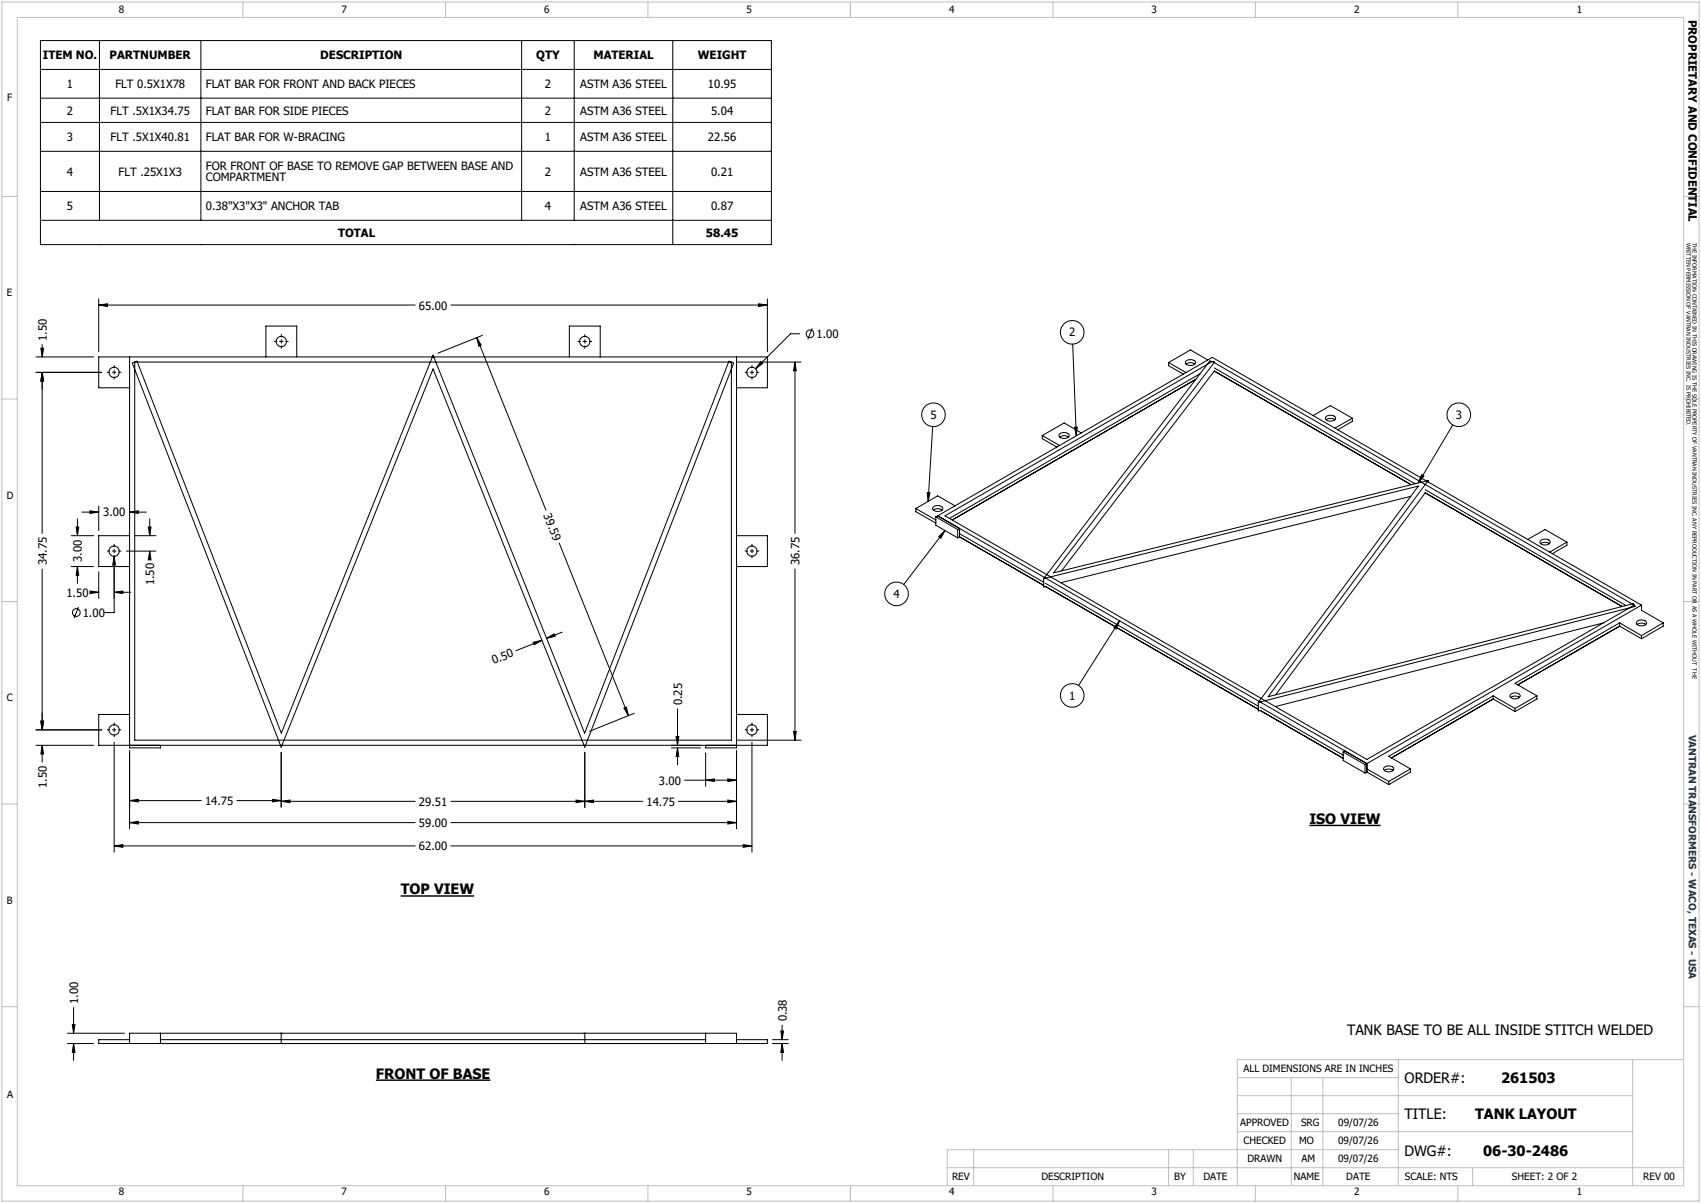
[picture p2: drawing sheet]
<svg xmlns="http://www.w3.org/2000/svg" width="420mm" height="297mm" viewBox="0 0 420 297" stroke-linecap="round" stroke-linejoin="round" font-family="sans-serif">
<g fill="none" stroke="#000" stroke-width=".25">
<path d="M10 10h180.5v50.4h-180.5zM10 17.1h180.5M24.6 10v44.4M49.6 10v44.4M128.8 10v44.4M141.8 10v44.4M166.1 10v50.4M10 24.2h180.5M10 30.2h180.5M10 37.4h180.5M10 47.3h180.5M10 54.4h180.5"/>
<path d="M24.4 75.3l2.1-.3v.7zM24.4 73.8v13.1M24.4 75.3h78.1M111.3 75.3h78.2M187.3 75l2.2 .3-2.2 .4zM189.5 73.8v13.1M8.9 88.1h14.2M8.9 91.9h16.2M10.1 86h.7l-.4 2.1zM10.4 91.9l.4 2.2h-.7zM10.4 85.1v3M10.4 91.9v39.8"/>
<path d="M32 95.7h-7.6v-7.6h165.1v7.6h-7.6M32 88.1v96.5h7.6v-.6M32.7 89.6l1.1-.4 35.7 91.8 37.4-93.3 37.5 93.3 35.6-91.8 1.2 .4-36.8 94.9-37.5-93.4-37.5 93.4zM33.3 89.4h147.3v93.3h-147.3zM65.7 88.1v-7.6h7.6v7.6M117.7 83.4l1.1 1.8-.6 .3zM117.7 83.4l17.1 42.5M119.1 82.8l-11 4.4M140.6 88.1v-7.6h7.6v7.6M181.9 88.1v96.5h-7.7v-.6M181.9 89.4h15.9M187.9 89.3l.4 .4-1.8 1.3z"/>
<path d="M196.3 89.4l.3 2.1h-.7zM196.3 89.4v42.3M197.4 82.4h-2.2l-8.7 8.6M200.6 81.1l-1.1 2.7M264.9 84.9l.8 22.7M288.5 89.5l4.3 2.5M288.5 89.5v.8l3.6 2.1M292.8 89.2l1.1-.4a.99 .99 0 0 1 1.3 .9 1.56 1.56 0 0 1-2.5-.2zM292.9 89.9l.8-.3h.6l.7 .3M295.2 93.7l-60.1 34.7M296.3 92.3l-61.8 35.7M298.2 88.9l-4.3-2.5-5.4 3.1"/>
<path d="M299.8 90.8l49.6 28.6M230.3 105.3l-1.1 18.5M257.4 107.5l4.2 2.5M257.4 107.5v.8l3.5 2.1M261.5 107.3a1.56 1.56 0 0 1 2.5 .3 1.43 1.43 0 0 1-2.5-.2zM261.7 107.9l.9-.3 1.2 .3M265.3 105.5l.7-.1-.3 2.2zM267 106.9l-4.3-2.5-5.3 3.1M324.2 102.6l4.3-2.4 5.4 3.1M327.4 102.9a1.54 1.54 0 0 1 2.4 .4 1.52 1.52 0 0 1-2.6 0zM327.4 103.6l1-.3 1.2 .3M333.9 103.3l-4.3 2.4"/>
<path d="M333.9 103.3v.7l-3.6 2.1M348.4 119.7l-48.6-28.1-37.7 49.3M351 117.2l.6 .3-1.4 1.7zM352.6 118.6l-92.5 22.8 39.8-52-1.2-.3-41 53.7M352.6 118.6l-39.5 53.4 90.2-23 .5 .7-93.1 23.7M352.6 118.6v.4M358.7 104.9l-8.5 14.3M17.6 139.9h5.5M17.6 132.3h5.5M18.8 130.1h.6l-.3 2.2zM19.1 139.9l.3 2.1h-.6zM19.1 128.1v4.2"/>
<path d="M19.1 139.9v4.1M20.2 126.4h4.2M22.2 126.1l2.2 .3-2.2 .3zM24.4 124.9v6.1M28.2 137.3l.3 2.2h-.7zM28.2 137.3v13.9h-2.3M31.2 136.1h7.3M32 126.4l2.1-.3v.6zM32 132.3h-7.6v7.6h7.6M32 126.4h4.1M33.3 132.3h5.2M36.6 130.1h.7l-.3 2.2z"/>
<path d="M37 136.1l.3 2.1h-.7zM37 128.1v4.2M37 136.1v2.1M138.1 134.1l17.1 42.6M181.9 132.3h7.6v7.6h-7.6M226.1 125.6l5 2.8M226.1 125.6v.7l5 2.8M229 121.6l.6 .1-.4 2.1zM230.4 125.2a1.54 1.54 0 0 1 2.4 .4 1.52 1.52 0 0 1-2.5 0zM230.5 125.9l.7-.3 .9 .1 .5 .2M231.1 127.6v2.1l5.4 3.1M231.1 127.6l5.4 3.1"/>
<path d="M231.5 127.3l-.4 .3M231.5 127.3l5.4 3.2M231.5 127.3l106 61.2M231.5 127.3l67.8-39.1 106 61.2M231.8 132.5l1.5-1.5-1 1.9zM233.3 127.3l66-38.1 104.2 60.2-66 38.1zM233.3 131l-10.2 13.3M235.8 124.9l-4.3-2.5-5.4 3.2M236.5 130.7v2.1M236.9 131.8l20.8 12M236.9 132.5l20.8 12M236.9 130.5l-.4 .2"/>
<path d="M236.9 132.5l-.4 .3M236.9 130.5v2M348.3 122.6l-86.4 21.3M351.9 120.9l49.6 28.6M377.2 133.2l4.3-2.5 5.4 3.1M380.4 133.5a1.54 1.54 0 0 1 2.4 .4 1.52 1.52 0 0 1-2.6-.1zM380.4 134.2l1-.3 1.2 .3M386.9 133.8l-4.3 2.5M386.9 133.8v.8l-3.6 2.1M10.4 140.5v39.7M19.4 149.9l-1.1 2.7M22.2 145.9l2.2 .3-2.2 .3z"/>
<path d="M22.8 146.2h1.6M24.4 141.1v6.6M28.2 146.2l2.1-.3v.6zM28.2 146.2h4.1M131.7 158.6l2.1-.5-1.9 1.1zM133.8 158.1l-6.4 2.6M135 157.6l1.8-1.1 .3 .6zM138.8 156.1l-3.8 1.5M196.3 140.5v42.2M257.7 142.8v2.1l.4-.1 52.6 30.3M257.7 142.8l92.5-22.8-39.5 53.4M258.1 144l52.6 30.3"/>
<path d="M276.4 153.3l-.8 2-.6-.4zM276.4 153.3l-10.1 15.9M395.8 153.8l-80.9 20.6M399.9 153.8l5.4 3.1M399.9 153.8l-25.8 14.9 5.4 3.1M399.9 153.8v.8M399.9 154.6l-25.1 14.5M399.9 154.6l5.4 3.1M400.5 149.8l-48.6-28.1-36.9 49.8M404.2 153.5a1.48 1.48 0 0 1 2.4 .3 1.52 1.52 0 0 1-2.6 0zM404.2 154.2l.8-.4 .8 .1 .6 .3M405.3 149.4v1.3l5.4 3.1"/>
<path d="M405.3 156.9v.8M405.3 149.4l-67.8 39.1M410.7 153.8l-5.4 3.1M410.7 153.8v.8l-5.4 3.1M10.1 178h.7l-.4 2.2zM32 176.4h-7.6v7.6h165.1v-7.6h-7.6M154.1 174.8l.6-.2 .5 2.1zM156.6 176.1l-11 4.4M167.3 175v9M310.7 173.4v2.1l.4-.1 20.5 11.8M311.1 174.6l20.5 11.8M368.7 171.8l5.4 3.1"/>
<path d="M368.7 171.8l-25.8 14.9 5.4 3.1M368.7 171.8v.8M368.7 172.6l-25.1 14.5M368.7 172.6l5.4 3.1M373 171.4a1.54 1.54 0 0 1 2.4 .4 1.5 1.5 0 0 1-2.6 0zM373 172.2l1-.4 1.2 .4M374.1 174.9v.8M379.5 171.8l-5.4 3.1M379.5 171.8v.8l-5.4 3.1M8.9 184h14.2M8.9 180.2h16.2M10.4 184l.4 2.2h-.7z"/>
<path d="M10.4 184v4.2M28.2 183.2v27.2M32 197.7l2.1-.4v.7zM32 185.3v19.3M32 197.7h17.7M58.5 197.7h10.9M67.3 197.3l2.1 .4-2.1 .3zM69.4 197.8l2.2-.3v.7zM69.4 185.7v13.7M69.4 197.8h33.1M111.3 197.8h47.4M142.2 197.5l2.2 .3-2.2 .4z"/>
<path d="M144.4 197.8l2.1-.3v.7zM144.4 185.7v13.7M165.8 184.6h7.2M166.9 181.9h.7l-.3 2.1zM167.3 184.6l.3 2.2h-.7zM167.3 184.6v4.2M167.5 197.8h14.4M169 192.6h12.9M174.2 192.6l2.2-.3v.6zM174.2 185.9v8.2M179.7 197.5l2.2 .3-2.2 .4zM179.7 192.3l2.2 .3-2.2 .3z"/>
<path d="M181.9 185.3v19.3M181.9 182.7h15.9M185.7 183.2v27.2M195.9 180.6h.7l-.3 2.1zM331.6 185.7l5.4 3.1M331.6 185.7l.5-.3 5.4 3.1M331.6 185.7v2l5.4 3.1M337 188.8v2M337.5 189.8l5.4 3.1M337.5 190.6l5.4 3.1M337.5 188.5l-.5 .3M337.5 190.6l-.5 .2"/>
<path d="M337.5 188.5v2.1M341.8 190.2l1-.3 1.2 .3M341.9 189.4l.7-.3a1 1 0 0 1 1.5 1 1.57 1.57 0 0 1-2.5-.3zM342.9 192.9v.8M348.3 189.8l-5.4 3.1M348.3 189.8v.8l-5.4 3.1M28.2 208.8l2.1-.3v.7zM28.2 208.8h74.3M32 203.1l2.1-.3v.6zM32 203.1h70.5M111.3 203.1h70.6M111.3 208.8h74.4"/>
<path d="M179.7 202.8l2.2 .3-2.2 .3zM183.5 208.5l2.2 .3-2.2 .4zM16.7 257.6h6.4M16.7 255.1h14M17.9 252.9h.6l-.3 2.2zM18.2 257.6l.3 2.2h-.6zM18.2 248.7v6.4M18.2 257.6v4.2M32 256.7h-7.6v.9h165.1v-.9h-7.6M32 257.6v-2.5h149.9v2.5M39.6 255.1v2.5M39.6 256.7h29.7"/>
<path d="M69.4 255.1v2.5M69.6 256.7h74.6M144.4 255.1v2.5M144.6 256.7h29.6M174.2 255.1v2.5M190.7 256.7h3.9M190.7 257.6h3.9M192.8 254.5h.7l-.4 2.2zM193.1 257.6l.4 2.2h-.7zM193.1 253.1v3.6M193.1 257.6v4.2"/>
<circle cx="28.2" cy="91.9" r="1.27"/>
<circle cx="69.4" cy="84.3" r="1.27"/>
<circle cx="144.4" cy="84.3" r="1.27"/>
<circle cx="185.7" cy="91.9" r="1.27"/>
<circle cx="200" cy="82.4" r=".96"/>
<circle cx="264.7" cy="82" r="2.92"/>
<circle cx="230.5" cy="102.4" r="2.92"/>
<circle cx="360.2" cy="102.4" r="2.92"/>
<circle cx="28.2" cy="136.1" r="1.27"/>
<circle cx="185.7" cy="136.1" r="1.27"/>
<circle cx="18.8" cy="151.2" r=".95"/>
<circle cx="221.4" cy="146.6" r="2.9"/>
<circle cx="264.7" cy="171.7" r="2.92"/>
<circle cx="28.2" cy="180.2" r="1.27"/>
<circle cx="185.7" cy="180.2" r="1.27"/>
</g>
<g fill="none" stroke="#c0c0c0" stroke-width=".25">
<path d="M.5 .5h419v296h-419zM4.3 4.3h411.4v288.4h-411.4zM60 .5v3.8M110 .5v3.8M160 .5v3.8M210 .5v3.8M260 .5v3.8M310 .5v3.8M360 .5v3.8M.5 48.5h3.8M415.7 48.5h3.8M.5 98.5h3.8"/>
<path d="M415.7 98.5h3.8M.5 148.5h3.8M415.7 148.5h3.8M.5 198.5h3.8M415.7 198.5h3.8M.5 248.5h3.8M415.7 248.5h3.8M305.5 270.5h97.6M305.5 279.4h97.6M305.5 275h39.8M305.5 266.1h39.8M318.8 266.1v26.6"/>
<path d="M326.6 266.1v26.6M345.3 261.6v31.1M403.1 261.6v31.1M415.7 261.6h-110.2v31.1M60 292.7v3.8M110 292.7v3.8M160 292.7v3.8M210 292.7v3.8M233.9 288.3h181.8M240.4 283.8v8.9M260 292.7v3.8M288.5 283.8v8.9"/>
<path d="M294.6 283.8v8.9M310 292.7v3.8M345.3 283.8h-111.4v8.9M360 292.7v3.8M363.6 288.3v4.4"/>
</g>
<g fill="#000">
<path d="M24.4 75.3l2.1-.3v.7zM187.3 75l2.2 .3-2.2 .4zM10.4 91.9l.4 2.2h-.7zM10.1 86h.7l-.4 2.1zM117.7 83.4l1.1 1.8-.6 .3zM187.9 89.3l.4 .4-1.8 1.3zM196.3 89.4l.3 2.1h-.7zM265.3 105.5l.7-.1-.3 2.2zM351 117.2l.6 .3-1.4 1.7zM18.8 130.1h.6l-.3 2.2zM19.1 139.9l.3 2.1h-.6zM22.2 126.1l2.2 .3-2.2 .3z"/>
<path d="M28.2 137.3l.3 2.2h-.7zM32 126.4l2.1-.3v.6zM37 136.1l.3 2.1h-.7zM36.6 130.1h.7l-.3 2.2zM229 121.6l.6 .1-.4 2.1zM231.8 132.5l1.5-1.5-1 1.9zM22.2 145.9l2.2 .3-2.2 .3zM28.2 146.2l2.1-.3v.6zM131.7 158.6l2.1-.5-1.9 1.1zM135 157.6l1.8-1.1 .3 .6zM276.4 153.3l-.8 2-.6-.4zM154.1 174.8l.6-.2 .5 2.1z"/>
<path d="M10.1 178h.7l-.4 2.2zM10.4 184l.4 2.2h-.7zM32 197.7l2.1-.4v.7zM67.3 197.3l2.1 .4-2.1 .3zM69.4 197.8l2.2-.3v.7zM144.4 197.8l2.1-.3v.7zM142.2 197.5l2.2 .3-2.2 .4zM167.3 184.6l.3 2.2h-.7zM166.9 181.9h.7l-.3 2.1zM174.2 192.6l2.2-.3v.6zM179.7 197.5l2.2 .3-2.2 .4zM179.7 192.3l2.2 .3-2.2 .3z"/>
<path d="M195.9 180.6h.7l-.3 2.1zM28.2 208.8l2.1-.3v.7zM32 203.1l2.1-.3v.6zM179.7 202.8l2.2 .3-2.2 .3zM183.5 208.5l2.2 .3-2.2 .4zM18.2 257.6l.3 2.2h-.6zM17.9 252.9h.6l-.3 2.2zM192.8 254.5h.7l-.4 2.2zM193.1 257.6l.4 2.2h-.7z"/>
</g>
<path d="M323.3 203.8h17.6M98.9 221.2h18.1M92.8 266.7h28.3" fill="none" stroke="#000" stroke-width=".36"/>
<g fill="none" stroke="#000" stroke-width=".25" stroke-dasharray="15.2 1.3 1.3 1.3" stroke-linecap="butt">
<path d="M27.2 91.9h-.8M28.2 91.9v-.5M28.2 91.9h-.5M28.2 91.9v.5M28.2 91.9h.5M28.2 90.9v-.8M28.2 92.9v.8M29.2 91.9h.8M68.5 84.3h-.8M69.5 84.3v-.5M69.5 84.3h-.5M69.5 84.3v.5"/>
<path d="M69.5 84.3h.5M69.5 83.3v-.8M69.5 85.3v.8M70.5 84.3h.7M143.4 84.3h-.8M144.4 84.3v-.5M144.4 84.3h-.5M144.4 84.3v.5M144.4 84.3h.5M144.4 83.3v-.8M144.4 85.3v.8M145.4 84.3h.8"/>
<path d="M184.7 91.9h-.8M185.7 91.9v-.5M185.7 91.9h-.5M185.7 91.9v.5M185.7 91.9h.5M185.7 90.9v-.8M185.7 92.9v.8M186.7 91.9h.8M27.2 136h-.8M28.2 136v-.5M28.2 136h-.5M28.2 136v.6"/>
<path d="M28.2 136h.5M28.2 135v-.7M28.2 137.1v.7M29.2 136h.8M184.7 136h-.8M185.7 136v-.5M185.7 136h-.5M185.7 136v.6M185.7 136h.5M185.7 135v-.7M185.7 137.1v.7M186.7 136h.8"/>
<path d="M28.2 179.2v-.8M185.7 179.2v-.8M27.2 180.2h-.8M28.2 180.2v-.5M28.2 180.2h-.5M28.2 180.2v.5M28.2 180.2h.5M28.2 181.2v.8M29.2 180.2h.8M184.7 180.2h-.8M185.7 180.2v-.5M185.7 180.2h-.5"/>
<path d="M185.7 180.2v.5M185.7 180.2h.5M185.7 181.2v.8M186.7 180.2h.8"/>
</g>
<g font-size="3.5">
<text x="323.3" y="203.4">ISO VIEW</text>
<text x="98.9" y="220.8">TOP VIEW</text>
<text x="332.6" y="255.6">TANK BASE TO BE ALL INSIDE STITCH WELDED</text>
<text x="92.8" y="266.3">FRONT OF BASE</text>
<text x="346.8" y="267.4">ORDER#:</text>
<text x="370.7" y="267.4">261503</text>
<text x="346.8" y="276.2">TITLE:</text>
<text x="364.2" y="276.2">TANK LAYOUT</text>
<text x="346.8" y="285.4">DWG#:</text>
<text x="366.2" y="285.4">06-30-2486</text>
</g>
<g font-size="2.8">
<text x="416.9" y="4.9" transform="rotate(90 416.9 4.9)">PROPRIETARY AND CONFIDENTIAL</text>
<text x="10.6" y="14.6">ITEM NO.</text>
<text x="27.1" y="14.6">PARTNUMBER</text>
<text x="79.1" y="14.6">DESCRIPTION</text>
<text x="132.4" y="14.6">QTY</text>
<text x="146.5" y="14.6">MATERIAL</text>
<text x="172.3" y="14.6">WEIGHT</text>
<text x="16.5" y="21.7">1</text>
<text x="28.5" y="21.7">FLT 0.5X1X78</text>
<text x="50.8" y="21.7">FLAT BAR FOR FRONT AND BACK PIECES</text>
<text x="134.5" y="21.7">2</text>
<text x="143.3" y="21.7">ASTM A36 STEEL</text>
<text x="174.8" y="21.7">10.95</text>
<text x="16.5" y="28.3">2</text>
<text x="27.3" y="28.3">FLT .5X1X34.75</text>
<text x="50.8" y="28.3">FLAT BAR FOR SIDE PIECES</text>
<text x="134.5" y="28.3">2</text>
<text x="143.3" y="28.3">ASTM A36 STEEL</text>
<text x="175.6" y="28.3">5.04</text>
<text x="16.5" y="34.8">3</text>
<text x="27.3" y="34.8">FLT .5X1X40.81</text>
<text x="50.8" y="34.8">FLAT BAR FOR W-BRACING</text>
<text x="134.5" y="34.8">1</text>
<text x="143.3" y="34.8">ASTM A36 STEEL</text>
<text x="174.8" y="34.8">22.56</text>
<text x="50.8" y="42">FOR FRONT OF BASE TO REMOVE GAP BETWEEN BASE AND</text>
<text x="16.5" y="43.4">4</text>
<text x="29.3" y="43.4">FLT .25X1X3</text>
<text x="50.8" y="44.8">COMPARTMENT</text>
<text x="134.5" y="43.4">2</text>
<text x="143.3" y="43.4">ASTM A36 STEEL</text>
<text x="175.6" y="43.4">0.21</text>
<text x="16.5" y="51.9">5</text>
<text x="50.8" y="51.9">0.38&quot;X3&quot;X3&quot; ANCHOR TAB</text>
<text x="134.5" y="51.9">4</text>
<text x="143.3" y="51.9">ASTM A36 STEEL</text>
<text x="175.6" y="51.9">0.87</text>
<text x="83.5" y="58.4">TOTAL</text>
<text x="174.3" y="58.4">58.45</text>
<text x="103.4" y="76.4">65.00</text>
<text x="201.6" y="83.5">1.00</text>
<text x="264" y="83.1">2</text>
<text x="11.5" y="84.2" transform="rotate(-90 11.5 84.2)">1.50</text>
<text x="229.7" y="103.4">5</text>
<text x="359.4" y="103.4">3</text>
<text x="25.5" y="127.5">3.00</text>
<text x="134.1" y="127.2" transform="rotate(68 134.1 127.2)">39.59</text>
<text x="11.5" y="139.6" transform="rotate(-90 11.5 139.6)">34.75</text>
<text x="20.2" y="138.8" transform="rotate(-90 20.2 138.8)">3.00</text>
<text x="197.4" y="139.6" transform="rotate(-90 197.4 139.6)">36.75</text>
<text x="16.4" y="147.3">1.50</text>
<text x="38.1" y="144.5" transform="rotate(-90 38.1 144.5)">1.50</text>
<text x="220.6" y="147.6">4</text>
<text x="20.4" y="152.3">1.00</text>
<text x="121.9" y="164" transform="rotate(-22 121.9 164)">0.50</text>
<text x="264" y="172.7">1</text>
<text x="168.4" y="174.1" transform="rotate(-90 168.4 174.1)">0.25</text>
<text x="11.5" y="194.5" transform="rotate(-90 11.5 194.5)">1.50</text>
<text x="162.7" y="193.7">3.00</text>
<text x="50.6" y="198.7">14.75</text>
<text x="103.4" y="198.9">29.51</text>
<text x="159.6" y="198.9">14.75</text>
<text x="103.4" y="204.2">59.00</text>
<text x="103.4" y="209.9">62.00</text>
<text x="19.3" y="247.8" transform="rotate(-90 19.3 247.8)">1.00</text>
<text x="194.2" y="252.2" transform="rotate(-90 194.2 252.2)">0.38</text>
</g>
<g font-size="2.5">
<text x="29.3" y="3.1">8</text>
<text x="84.3" y="3.1">7</text>
<text x="134.3" y="3.1">6</text>
<text x="184.3" y="3.1">5</text>
<text x="234.3" y="3.1">4</text>
<text x="284.3" y="3.1">3</text>
<text x="334.3" y="3.1">2</text>
<text x="389.3" y="3.1">1</text>
<text x="1.8" y="25">F</text>
<text x="1.7" y="73.1">E</text>
<text x="1.7" y="123.1">D</text>
<text x="1.7" y="173.1">C</text>
<text x="1.7" y="223.1">B</text>
<text x="307" y="264.7">ALL DIMENSIONS ARE IN INCHES</text>
<text x="1.8" y="271.1">A</text>
<text x="306.2" y="278.1">APPROVED</text>
<text x="321.2" y="278">SRG</text>
<text x="330.4" y="278">09/07/26</text>
<text x="307" y="282.5">CHECKED</text>
<text x="308" y="287">DRAWN</text>
<text x="320.8" y="282.5">MO</text>
<text x="321.3" y="287">AM</text>
<text x="330.4" y="286.9">09/07/26</text>
<text x="330.4" y="282.4">09/07/26</text>
<text x="235.1" y="291.3">REV</text>
<text x="257.1" y="291.3">DESCRIPTION</text>
<text x="289.9" y="291.3">BY</text>
<text x="297.1" y="291.3">DATE</text>
<text x="319.5" y="291.3">NAME</text>
<text x="332.4" y="291.2">DATE</text>
<text x="346.9" y="291.3">SCALE: NTS</text>
<text x="373.3" y="291.3">SHEET: 2 OF 2</text>
<text x="405.7" y="291.3">REV 00</text>
<text x="29.3" y="295.1">8</text>
<text x="84.3" y="295.1">7</text>
<text x="134.3" y="295.1">6</text>
<text x="184.3" y="295.1">5</text>
<text x="234.3" y="295.1">4</text>
<text x="284.3" y="295.1">3</text>
<text x="334.3" y="295.1">2</text>
<text x="389.3" y="295.1">1</text>
</g>
<text font-size="2.5" fill="#003082" x="417" y="181.4" transform="rotate(90 417 181.4)">VANTRAN TRANSFORMERS - WACO, TEXAS - USA</text>
<g font-size="1.4">
<text x="416.5" y="59.9" transform="rotate(90 416.5 59.9)">WRITTEN PERMISSION OF VANTRAN INDUSTRIES INC. IS PROHIBITED.</text>
<text x="417.9" y="59.9" transform="rotate(90 417.9 59.9)">THE INFORMATION CONTAINED IN THIS DRAWING IS THE SOLE PROPERTY OF VANTRAN INDUSTRIES INC. ANY REPRODUCTION IN PART OR AS A WHOLE WITHOUT THE</text>
</g>
</svg>
